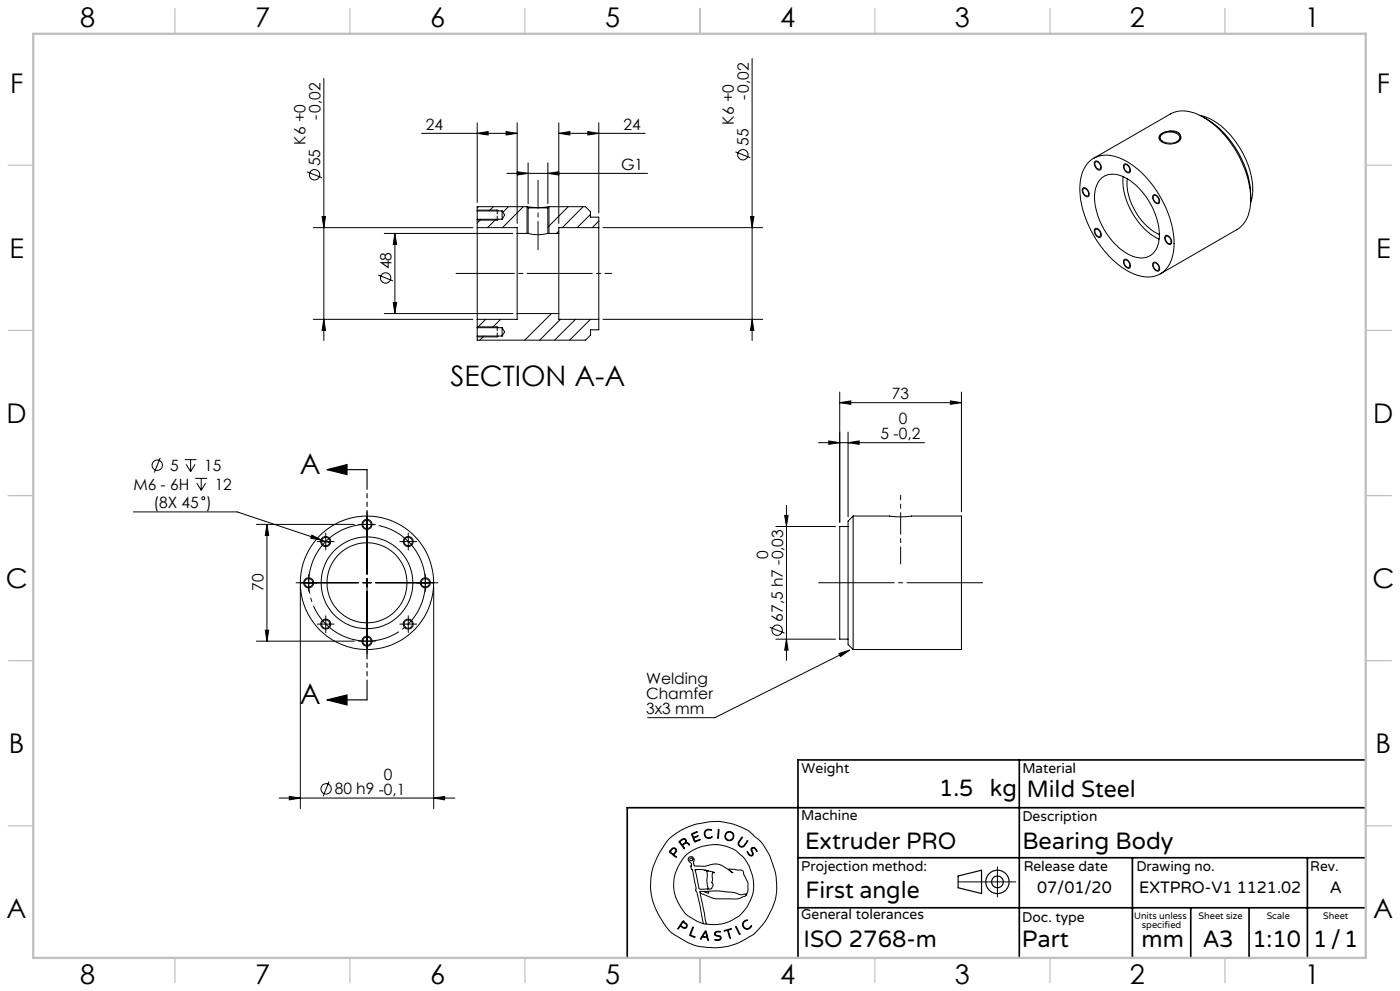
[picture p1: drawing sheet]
<svg xmlns="http://www.w3.org/2000/svg" width="420mm" height="297mm" viewBox="0 0 420 297" stroke-linecap="round" stroke-linejoin="round" font-family="sans-serif">
<g fill="none" stroke="#000" stroke-width=".3">
<path d="M225.6 17.5v84.6M97.2 23.5v78.6M126.5 40h28.7M143.2 40l3.2-.6v1.1zM143.2 36.8v23.9M151.8 39.4l3.4 .6-3.4 .5zM155.2 36.8v30.2M167.6 40l3.4-.6v1.1zM167.6 36.8v30.2M167.6 40h25.9M176.4 39.4l3.2 .6-3.2 .5zM179.6 36.8v27"/>
<path d="M360 34.6a20.2 20.2 0 0 1 12.3 10.4 21.2 21.2 0 0 1 3.1 15.1l-.2 .8M361.1 35.2a28.6 28.6 0 0 1 14.1 24.5M92.1 51.5l4.5 1.8M152.1 52h42.2M155.2 51.5l3.2 .5-3.2 .5zM158.4 48.8v12.2M164.4 52l3.2-.5v1zM164.4 48.8v12.2M220.6 45.5l4.5 1.8M324.9 56.3a1.66 1.66 0 0 1 1.6 .9 1.66 1.66 0 0 1-.1 1.7 1.79 1.79 0 0 1-1.5-2.6zM325 56.6a1.3 1.3 0 0 1 1.3 .6 1.3 1.3 0 0 1-.1 1.5 1.58 1.58 0 0 1-1.2-2.1zM326.4 48.8a8.4 8.4 0 0 1 10.2-1.1 30.1 30.1 0 0 1 14.6 18.5 16.7 16.7 0 0 1-.9 13.8 7.8 7.8 0 0 1-9.7 2.3 28.4 28.4 0 0 1-14.6-15.9 21.6 21.6 0 0 1-1.2-15z"/>
<path d="M328.1 47.4l23-13.2a9.6 9.6 0 0 1 9.8 .9 31.1 31.1 0 0 1 14.3 24.6M328.5 48.4a1.74 1.74 0 0 1 1.8 2.3 1.02 1.02 0 0 1-1.1 .2 1.02 1.02 0 0 1-.6-.9l-.3-.8zM328.6 48.6a1.31 1.31 0 0 1 1.4 .6 1.31 1.31 0 0 1-.2 1.5 1.58 1.58 0 0 1-1.2-2.1zM330 53.9a6 6 0 0 1 7.5-.7 20.9 20.9 0 0 1 10.2 18.4 5.5 5.5 0 0 1-8.5 4.9 20.6 20.6 0 0 1-10.8-18.6 7.5 7.5 0 0 1 1.6-4zM336.9 52.9a20.7 20.7 0 0 0 10.8 18.8M337.2 49.2a1.62 1.62 0 0 1 1.6 .8 1.62 1.62 0 0 1 0 1.8 1.82 1.82 0 0 1-1.6-2.6zM337.4 49.5a1.34 1.34 0 0 1 1.5 1.6 .69 .69 0 0 1-.7 .5 .69 .69 0 0 1-.6-.6 1.35 1.35 0 0 1-.2-1.5zM338.2 53.6a18.1 18.1 0 0 0 9.6 16.7M345.9 58.6a1.54 1.54 0 0 1 2 1.7 .79 .79 0 0 1-.6 .8 .79 .79 0 0 1-.9-.6l-.6-1zM346.1 58.7a1.33 1.33 0 0 1 1.4 .7 1.33 1.33 0 0 1-.2 1.5 1.59 1.59 0 0 1-1.2-2.2zM348.1 40.4a4.4 4.4 0 0 1 6.1 .4 2.02 2.02 0 0 1-2.2 2.3 3.6 3.6 0 0 1-4.3-1.7zM348.3 40.3a4.7 4.7 0 0 1 5.6-.2 1.84 1.84 0 0 1-1.8 2.7 3.8 3.8 0 0 1-4.3-1.5l.1-.5z"/>
<path d="M348.8 42.4a1.34 1.34 0 0 1-.7-1.5 1.34 1.34 0 0 1 1.2-1 3.6 3.6 0 0 1 4.6 1.1 1.4 1.4 0 0 1-.8 1.5M375.2 59.7a10 10 0 0 1-4.1 9.1l-23 13.3M94 68.2h47.9M96.6 64.9h1l-.4 3.3zM115.3 70h38.6M118.5 70l.5 3.3h-1zM118.5 70v24M143.2 63h6l.4 .2M143.2 68.2v27.5M143.2 63.2v2.5M143.2 65.7v2.5M143.2 68.2h12v1.8"/>
<path d="M143.2 65.7h7.4M143.2 63.2h7.4M143.5 61.9l-.3 .4M144.3 65.7l-1.1 1.1M148 61.9l-1.2 1.3M148.8 65.7l-2.5 2.5M149.6 65.7l-.4 .3h-6M150.6 63.2v2.5M150.6 63.2l.8 1.2-.8 1.3M152.5 61.9l-1.6 1.7M155.2 70v24M155.2 70h3.2"/>
<path d="M157 61.9l-6.3 6.3M158.1 61.9a22 22 0 0 0 6.6 0M158.1 61.9h-14.9v1.3M158.1 61.9l.3 .4M158.1 62v8M158.4 62.3h6M158.4 70a11.5 11.5 0 0 0 6 0M158.4 62.3v7.7M164.4 62.3v7.7M164.4 70h3.2M164.7 62v8M164.7 61.9h10.9l1.5 1.6v1.6h2.5v3.1"/>
<path d="M164.7 61.9l-.3 .4M167.6 70v24M167.6 69.3l-.6 .7M170.5 61.9l-6.1 6.2M174.9 61.9l-6.2 6.3M177.1 64.3l-3.9 3.9M179.6 68.2v27.5M179.6 68.2h-12v1.8M179.6 66.2l-1.9 2M180.9 68.2h47.9M225.1 64.9h1.1l-.6 3.3zM328.5 68.6a1.68 1.68 0 0 1 1.9 2 .78 .78 0 0 1-.8 .6 .78 .78 0 0 1-.7-.6l-.6-1.2z"/>
<path d="M328.7 68.7a1.4 1.4 0 0 1 1.3 .8 1.4 1.4 0 0 1-.2 1.4 1.51 1.51 0 0 1-1.1-2.2zM337.2 77.8a1.68 1.68 0 0 1 1.9 2.1 .78 .78 0 0 1-.7 .6 .78 .78 0 0 1-.8-.6l-.6-1.2zM337.3 78.2a1.07 1.07 0 0 1 1.6 .9 .71 .71 0 0 1-.3 1.1 .71 .71 0 0 1-1-.6l-.3-.7zM345.9 78.8a1.54 1.54 0 0 1 2 1.7 .79 .79 0 0 1-.6 .8 .79 .79 0 0 1-.9-.6l-.6-1zM346.1 78.9a1.31 1.31 0 0 1 1.4 .6 1.31 1.31 0 0 1-.2 1.5 1.55 1.55 0 0 1-1.2-2.1zM349.5 70.8a1.46 1.46 0 0 1 2 1.5 .79 .79 0 0 1-.5 1 .79 .79 0 0 1-1-.6l-.5-.7zM349.7 70.9a1.36 1.36 0 0 1 1.4 .6 1.36 1.36 0 0 1 0 1.5 1.47 1.47 0 0 1-1.4-2.1zM94 95.7h47.9M97.2 95.7l.4 3.3h-1zM113.5 82.4l4.4 1.8M115.3 94h38.6M118 90.7h1l-.5 3.3z"/>
<path d="M143.2 98h6l.4 .2M143.2 98.2v2.5M143.2 95.7v2.5M143.2 98.2h7.4M145.7 95.7l-2.5 2.5M150.2 95.7l-2.5 2.5M150.6 98.2v2.5M150.6 98.2l.8 1.2-.8 1.3M155.2 94v1.7h-12M155.2 94h12.4M165.4 94l-8 7.9M167.6 94v1.7h12"/>
<path d="M168.1 95.7l-6.2 6.2M172.6 95.7l-6.2 6.2M177.1 95.7l-6.2 6.2M179.6 95.7v3.1h-2.5v1.7l-1.5 1.4h-32.4v-1.2M180.9 95.7h47.9M225.6 95.7l.6 3.3h-1.1zM143.2 100.7h7.4M145.2 100.7l-1.3 1.2M149.6 100.7l-.4 .3h-6M251.9 117.5v39M288.4 117.5v35.9M48.1 137.2l-1.8 4.4"/>
<path d="M55.4 137.8h3.5M55.8 139.2l1.4 2.1M57.2 137.8v3.5M58.5 139.2l-1.3 2.1M245.6 132.7h31.8M248.6 132.1l3.3 .6-3.3 .5zM251.9 120.7l3.3-.5v1zM251.9 120.7h36.5M254.4 132.7l3.3-.6v1.1zM254.4 129.5v25.4M285.1 120.2l3.3 .5-3.3 .5zM40 153.4h31.2l25.3 8.5"/>
<path d="M58.6 143.4h3.5M59 144.8l1.4 2.1M60.4 143.4v3.5M61.7 144.8l-1.3 2.1M76.9 157.2h29.4M80.1 157.2v35M80.1 157.2l.5 3.3h-1zM97.7 159.8v5M107.6 157.2h5M110.1 153.4v18.7M122.5 159.8v5M232.8 157.8h17.8"/>
<path d="M235.4 154.5h1l-.5 3.3zM235.9 151.4v46.5M254.4 157.8h-2.5v33.8h2.5M255.9 154.7v40M255.9 154.7l-1.5 1.5v37l1.5 1.5M255.9 154.7h11a22 22 0 0 0 6.6 0h14.9v40h-32.5M88.8 174.7h18.8M90.1 175.9v66.5M92.6 172.2v5M93.6 160.4l2.9 1.5-3.3-.6zM95.2 162.3h5M96.5 161.9l2.4 .8"/>
<path d="M108.8 174.7h2.6M110.1 173.4v2.5M110.1 177.2v18.7M112.6 174.7h18.8M119.9 162.3h5.1M127.6 172.2v5M130.1 175.9v66.5M76.9 192.2h29.4M79.6 188.9h1l-.5 3.3zM95.2 187h5M97.7 184.5v5.1M107.6 192.2h5"/>
<path d="M119.9 187h5.1M122.5 184.5v5.1M230.9 188l4.5 1.8M232.8 191.6h17.8M235.9 191.6l.5 3.2h-1zM251.7 195.9l3.2-1.1-2.8 2zM254.9 194.8l-40.4 20.3h-20.2M83.7 239.2h52.8M86.8 238.7l3.3 .5-3.3 .5zM98.7 234.2l-1.8 4.5M130.1 239.2l3.3-.5v1zM200.7 251.4l3.2-2.3 3.3-1.6 1.5-.5 3.7-.7 3.1-.1 3.9 .6 3.1 1.2 2.2 1.1 3.1 2.7 1.2 1.3 1.9 3.4 1.8 5.2 .3 3.4-.1 3.1-.6 2.4-2.1 4.5-1.8 2.5a17.6 17.6 0 0 1-7 5l-3.4 1.1-3 .4-2.8-.2-3.3-.4-3.2-1.3-4-2.5-2.3-2.6-2.1-3.5-1.2-2.6-.7-2.7-.2-3.3 .3-3.7 .7-2.2 1.8-3.9z"/>
<path d="M201.5 254.4l.6-.3 .6 .2 .3 .4-.2 .7a.7 .7 0 0 0-.3 1l.4 .3v.3l-1.5-1.2a.48 .48 0 0 1-.5-.7zM201.5 254.7l.5-.4h.4l.3 .5-.1 .4a.71 .71 0 0 1-.6 .7 .71 .71 0 0 1-.8-.5l-.1-.2zM203.8 252.1l1-.7h.7l.3 .2v.8l.6 .2 .4 .6-.7-.5-.6 .1a.65 .65 0 0 0-.7 .6 .65 .65 0 0 0 .5 .7l-.1 .2-1.4-1.9zM204.1 252.1l.8-.5h.5l.3 .6-.6 .7a.42 .42 0 0 1-.5 .2 .42 .42 0 0 1-.3-.4l-.3-.4zM207.4 249.9l1.6-.6 .2 .1-1.1 .4a.57 .57 0 0 0-.2 .9 .57 .57 0 0 0 .9-.1l.6-.1-.7 .5a.54 .54 0 0 0-.5 .4 .54 .54 0 0 0 .3 .6l1.5-.4-1.6 .7zM208.8 249.3h.1M211.5 249.1l.8-.6 1.1 .2v.1l-1-.1-.6 .3-.3 1 .7 1 1.5-.1-.9 .4-1.1-.3-.4-.9zM214.8 253.1h.1M214.8 253.1l2.4 .4 2.6 .9 1.3 .7 2.1 2 1.4 2.3 1.1 2.9 .4 2.8-.1 1.9-.6 2.1-1.2 2.5-2.6 3-2.6 1.5-1.9 .7-2.3 .3-2.8-.2M214.8 253.1l-3.9 .5-3.4 1.4-2.3 1.8-1.9 3.2-.7 1.7-.4 1.9v3.4l1 3 2.2 3.6a15.9 15.9 0 0 0 5.6 3.2M215.5 248.6l.2 .2-.2 2.4h-.2zM222.5 250.9l.2 .1-1 1.7v.4l.4 .5h.9l1.1-1.5 .2-.1-.9 1.5-.6 .4-1-.3-.4-.6 .2-.7z"/>
<path d="M224.2 255.2l.8 1 .5 .1 .2-.2v-.3l-.4-1.2 .1-.4 .7-.2 .7 .4a.48 .48 0 0 1 .2 .8l-.8-1-.6 .1-.1 .4 .5 1.4-.6 .5-.9-.6zM299.2 259.8v9M204.8 276.2l.9 .4 .5 .8-.4 .8-.9-.1a.7 .7 0 0 0-.8-.4 .7 .7 0 0 0-.5 .6h-.3zM204.9 276.1h.1M204.9 276.4l.9 .6 .2 .6-.5 .4-.7-.2a.66 .66 0 0 1-.5-.6 .66 .66 0 0 1 .5-.7zM204.9 276.4h.1M207.8 277.9a.47 .47 0 0 1-.1 .8l-.4 1a.4 .4 0 0 0-.1 .5 .4 .4 0 0 0 .5 .2l.8 .3a.37 .37 0 0 1-.4 .3 .37 .37 0 0 1-.3-.3l-.9-.4zM208.6 260.6h2.2l2.8 .7 .7 .3a.32 .32 0 0 0-.4-.1 .32 .32 0 0 0-.2 .4v1.9l-.2 .7 .4 .8-.4 1-.7 .2h-2.4a.86 .86 0 0 1-.9-1.2zM208.6 260.6h.1M210 267.6l2 9.3M210 267.6l4.7 1.8h6.4l2.4-.8 .4-.4M211 276.8l.9 .1"/>
<path d="M211.1 267.2h-1.1v.4M211.3 260.7a2.01 2.01 0 0 1 .8 2.6l.1 1.9 .3 1-.3 .2M211.5 279h.3l.7 2.7h-.2a.86 .86 0 0 0-1.2-.8l-.4-.1-.3 .6h-.3zM211.6 279.4h.1M211.6 279.4l.4 1.3-.4 .1a.45 .45 0 0 1-.7-.3 .45 .45 0 0 1 .3-.6zM211.9 276.9h.1M212.2 261h.1M212.5 267.1l3.3-.1 4.4 .5 2 .7 1.6-.3 .1 .3M212.5 267.1v.6l-1.4-.5M212.5 267.1l-1.4 .1M214.5 279.4l.8-.3 .8 .1-1.2 .2-.3 .5 .2 .3 1.4 .4 .2 .3-.2 .7-.8 .3-.9-.2v-.2l1.3 .1 .3-.4v-.4l-1.6-.6zM217.2 278.9l2.2-.5-.9 .4 .5 2.4-.8-2.3-.8 .2z"/>
<path d="M220.7 277.6l1.2 2.5zM223.1 276.2l.4-.3a.39 .39 0 0 1 .3-.3 .39 .39 0 0 1 .4 .3l-1 .5-.2 .8 .2 .6 .8 .5 .9-.3 .6-.6-.3 .7-.7 .4h-.8l-.7-.7-.3-1zM223.9 268.2l.5-1.3v-2.2l-1.7-3.8-4-.4 1.2 1.1-3.4-2.2-1.4-.5-1.7 .2-1.8 .5-3.2-.1-.4-.9 .2-1.2-.4-.6-.6-.1-.7 .4-.1 .5 .3 .6 .7 .7 .1 .6-.3 .1 .2 .9 .4 .2 1 5.5-.1 .8a3.7 3.7 0 0 1 .8 2.5l1.5 7.3M287.4 264.3h17.3"/>
<circle cx="94.4" cy="52.4" r="1.55"/>
<circle cx="222.9" cy="46.4" r="1.56"/>
<circle cx="115.7" cy="83.3" r="1.56"/>
<circle cx="47.2" cy="139.4" r="1.56"/>
<circle cx="61" cy="149.3" r=".45"/>
<circle cx="110.1" cy="157.2" r="1.25"/>
<circle cx="110.1" cy="157.2" r="1.51"/>
<circle cx="92.6" cy="174.7" r="1.25"/>
<circle cx="92.6" cy="174.7" r="1.51"/>
<circle cx="97.7" cy="162.3" r="1.25"/>
<circle cx="97.7" cy="162.3" r="1.51"/>
<circle cx="110.1" cy="174.7" r="20"/>
<circle cx="110.1" cy="174.7" r="12"/>
<circle cx="110.1" cy="174.7" r="13.8"/>
<circle cx="122.5" cy="162.3" r="1.5"/>
<circle cx="122.5" cy="162.3" r="1.25"/>
<circle cx="127.6" cy="174.7" r="1.25"/>
<circle cx="127.6" cy="174.7" r="1.51"/>
<circle cx="97.7" cy="187" r="1.26"/>
<circle cx="97.7" cy="187.1" r="1.51"/>
<circle cx="110.1" cy="192.2" r="1.25"/>
<circle cx="110.1" cy="192.2" r="1.51"/>
<circle cx="122.5" cy="187" r="1.26"/>
<circle cx="122.5" cy="187.1" r="1.5"/>
<circle cx="233.1" cy="188.9" r="1.55"/>
<circle cx="97.8" cy="236.4" r="1.55"/>
<circle cx="207.4" cy="257.6" r=".44"/>
<circle cx="218.8" cy="250.6" r="1.16"/>
<circle cx="218.8" cy="250.6" r="1.38"/>
</g>
<g fill="none" stroke="#000" stroke-width=".35">
<path d="M98.1 140.8l6-1.6v3zM98.1 140.8h12M98.1 209.8l6-1.5v3zM98.1 209.8h12M287.4 262.5l7.1-1.7v7l-7.1-1.7z"/>
<circle cx="299.2" cy="264.3" r="3.5"/>
<circle cx="299.2" cy="264.3" r="1.75"/>
</g>
<path d="M126.8 169.5a17.5 17.5 0 0 0-29.2-7.1 17.5 17.5 0 0 0 7.8 29.1 17.5 17.5 0 0 0 21.8-20.8l-.4-1.2" fill="none" stroke="#000" stroke-width=".3" stroke-dasharray="30.5 1.3 1.3 1.3" stroke-dashoffset="11.7" stroke-linecap="butt"/>
<path d="M149.2 65.9v-3M149.2 100.9v-3" fill="none" stroke="#000" stroke-width=".3" stroke-dasharray="1.3 .6" stroke-dashoffset=".1"/>
<path d="M270.2 169v-14" fill="none" stroke="#000" stroke-width=".3" stroke-dasharray="30.5 1.3 1.3 1.3" stroke-dashoffset="25.4"/>
<path d="M270.2 148.4v6.6" fill="none" stroke="#000" stroke-width=".3" stroke-dasharray="30.5 1.3 1.3 1.3" stroke-dashoffset="29.1"/>
<path d="M294.8 174.7h-49.2" fill="none" stroke="#000" stroke-width=".3" stroke-dasharray="30.5 1.3 1.3 1.3" stroke-dashoffset="7.8"/>
<path d="M175.7 81.9h7.8" fill="none" stroke="#000" stroke-width=".3" stroke-dasharray="30.5 1.3 1.3 1.3" stroke-dashoffset="28.5"/>
<path d="M175.7 81.9h-38.9" fill="none" stroke="#000" stroke-width=".3" stroke-dasharray="30.5 1.3 1.3 1.3" stroke-dashoffset="13"/>
<path d="M161.4 74.8v-20.8" fill="none" stroke="#000" stroke-width=".3" stroke-dasharray="30.5 1.3 1.3 1.3" stroke-dashoffset="22"/>
<path d="M110.1 140.7v69.1" fill="none" stroke="#000" stroke-width=".35" stroke-dasharray="6.3 1.3 1.3 1.3 1.3 1.3" stroke-dashoffset=".4"/>
<path d="M305.8 227.7v59.2M409.7 227.7h-170.3v59.2M239.4 257.1h170.3M339.7 257.1v29.9M392.2 257.1v29.8M409.7 242.1h-221.5v45M239.4 272.1h170.3M357.2 272.1v14.8M374.7 272.1v14.8" fill="none" stroke="#000" stroke-width=".5"/>
<g fill="none" stroke="#c0c0c0" stroke-width=".35">
<path d="M52.5 2.5v7.5M105 2.5v7.5M157.5 2.5v7.5M210 2.5v7.5M262.5 2.5v7.5M315 2.5v7.5M367.5 2.5v7.5M2.5 49.5h7.5M410 49.5h7.5M2.5 99h7.5M410 99h7.5M2.5 148.5h7.5"/>
<path d="M410 148.5h7.5M2.5 198h7.5M410 198h7.5M2.5 247.5h7.5M410 247.5h7.5M52.5 287v7.5M105 287v7.5M157.5 287v7.5M210 287v7.5M262.5 287v7.5M315 287v7.5M367.5 287v7.5"/>
</g>
<path d="M10 10.1h399.7v277h-399.7z" fill="none" stroke="#c0c0c0" stroke-width=".7"/>
<g fill="#000">
<path d="M176.4 39.4l3.2 .6-3.2 .5zM167.6 40l3.4-.6v1.1z"/>
<path d="M96.6 64.9h1l-.4 3.3zM97.2 95.7l.4 3.3h-1zM225.1 64.9h1.1l-.6 3.3zM225.6 95.7l.6 3.3h-1.1zM118.5 70l.5 3.3h-1zM118 90.7h1l-.5 3.3z"/>
<path d="M285.1 120.2l3.3 .5-3.3 .5zM251.9 120.7l3.3-.5v1z"/>
<path d="M80.1 157.2l.5 3.3h-1zM79.6 188.9h1l-.5 3.3zM235.4 154.5h1l-.5 3.3zM235.9 191.6l.5 3.2h-1z"/>
<path d="M98.1 140.8l6-1.6v3zM98.1 209.8l6-1.5v3z"/>
<path d="M251.7 195.9l3.2-1.1-2.8 2zM155.2 51.5l3.2 .5-3.2 .5zM164.4 52l3.2-.5v1zM143.2 40l3.2-.6v1.1zM151.8 39.4l3.4 .6-3.4 .5z"/>
<path d="M86.8 238.7l3.3 .5-3.3 .5zM130.1 239.2l3.3-.5v1zM93.6 160.4l-.4 .9 3.3 .6zM248.6 132.1l3.3 .6-3.3 .5zM254.4 132.7l3.3-.6v1.1z"/>
</g>
<g font-size="8.5">
<text x="135.2" y="115.8">SECTION A-A</text>
<text x="89.9" y="142">A</text>
<text x="89.9" y="211">A</text>
</g>
<g font-size="8.1">
<text x="24" y="8">8</text>
<text x="76.5" y="8">7</text>
<text x="129" y="8">6</text>
<text x="181.5" y="8">5</text>
<text x="234" y="8">4</text>
<text x="286.5" y="8">3</text>
<text x="339" y="8">2</text>
<text x="391.5" y="8">1</text>
<text x="3" y="27.7">F</text>
<text x="413" y="27.7">F</text>
<text x="2.8" y="77.2">E</text>
<text x="412.8" y="77.2">E</text>
<text x="2" y="126.7">D</text>
<text x="412" y="126.7">D</text>
<text x="1.7" y="176.2">C</text>
<text x="411.7" y="176.2">C</text>
<text x="2.7" y="225.7">B</text>
<text x="412.7" y="225.7">B</text>
<text x="2" y="275.2">A</text>
<text x="412" y="275.2">A</text>
<text x="24" y="295">8</text>
<text x="76.5" y="295">7</text>
<text x="129" y="295">6</text>
<text x="181.5" y="295">5</text>
<text x="234" y="295">4</text>
<text x="286.5" y="295">3</text>
<text x="339" y="295">2</text>
<text x="391.5" y="295">1</text>
</g>
<g font-size="7.1">
<text x="281.8" y="238.5">1.5 kg</text>
<text x="308" y="239">Mild Steel</text>
<text x="241.5" y="254.4">Extruder PRO</text>
<text x="306.7" y="254.4">Bearing Body</text>
<text x="241.6" y="269.2">First angle</text>
<text x="241.1" y="283.7">ISO 2768-m</text>
<text x="306.6" y="283.9">Part</text>
<text x="342.5" y="283.9">mm</text>
<text x="360.9" y="283.8">A3</text>
<text x="375.7" y="283.9">1:10</text>
<text x="393.9" y="283.9">1/1</text>
</g>
<g font-size="4.9">
<text x="311.1" y="267.6">07/01/20</text>
<text x="341.8" y="267.6">EXTPRO-V1 1121.02</text>
<text x="399" y="267.6">A</text>
</g>
<g font-size="4.7">
<text x="224.7" y="30.1" transform="rotate(-90 224.7 30.1)">-0,02</text>
<text x="96.2" y="36.1" transform="rotate(-90 96.2 36.1)">-0,02</text>
<text x="127.8" y="38.9">24</text>
<text x="187.1" y="38.9">24</text>
<text x="220.1" y="37.3" transform="rotate(-90 220.1 37.3)">K6 +0</text>
<text x="91.6" y="43.3" transform="rotate(-90 91.6 43.3)">K6 +0</text>
<text x="224.6" y="43.8" transform="rotate(-90 224.6 43.8)">55</text>
<text x="96.1" y="49.8" transform="rotate(-90 96.1 49.8)">55</text>
<text x="186.3" y="50.9">G1</text>
<text x="117.4" y="80.7" transform="rotate(-90 117.4 80.7)">48</text>
<text x="267.6" y="119.6">73</text>
<text x="264.2" y="131.6">5 -0,2</text>
<text x="269.6" y="127.1">0</text>
<text x="51.1" y="141.1">5</text>
<text x="61.2" y="141.1">15</text>
<text x="40" y="146.7">M6 - 6H</text>
<text x="64.4" y="146.7">12</text>
<text x="46" y="152.3">(8X 45 )</text>
<text x="230.4" y="167.7" transform="rotate(-90 230.4 167.7)">0</text>
<text x="79.1" y="177.2" transform="rotate(-90 79.1 177.2)">70</text>
<text x="234.9" y="186.3" transform="rotate(-90 234.9 186.3)">67,5 h7 -0,03</text>
<text x="193.8" y="205">Welding</text>
<text x="193.8" y="209.5">Chamfer</text>
<text x="193.8" y="214">3x3 mm</text>
<text x="115.2" y="233.6">0</text>
<text x="100.4" y="238.1">80 h9 -0,1</text>
</g>
<g font-size="4.2">
<text x="240.5" y="231.7">Weight</text>
<text x="306.7" y="231.7">Material</text>
<text x="240.4" y="245.9">Machine</text>
<text x="306.7" y="246.1">Description</text>
<text x="240.4" y="261.1">Projection method:</text>
<text x="307.1" y="261">Release date</text>
<text x="340.9" y="261">Drawing no.</text>
<text x="393.1" y="261">Rev.</text>
<text x="240.4" y="275.6">General tolerances</text>
<text x="306.7" y="276.3">Doc. type</text>
</g>
<g font-size="2.8">
<text x="340.2" y="275.3">Units unless</text>
<text x="359.6" y="275.3">Sheet size</text>
<text x="380" y="275.3">Scale</text>
<text x="396.9" y="275.3">Sheet</text>
<text x="342.6" y="278.2">specified</text>
</g>
</svg>
